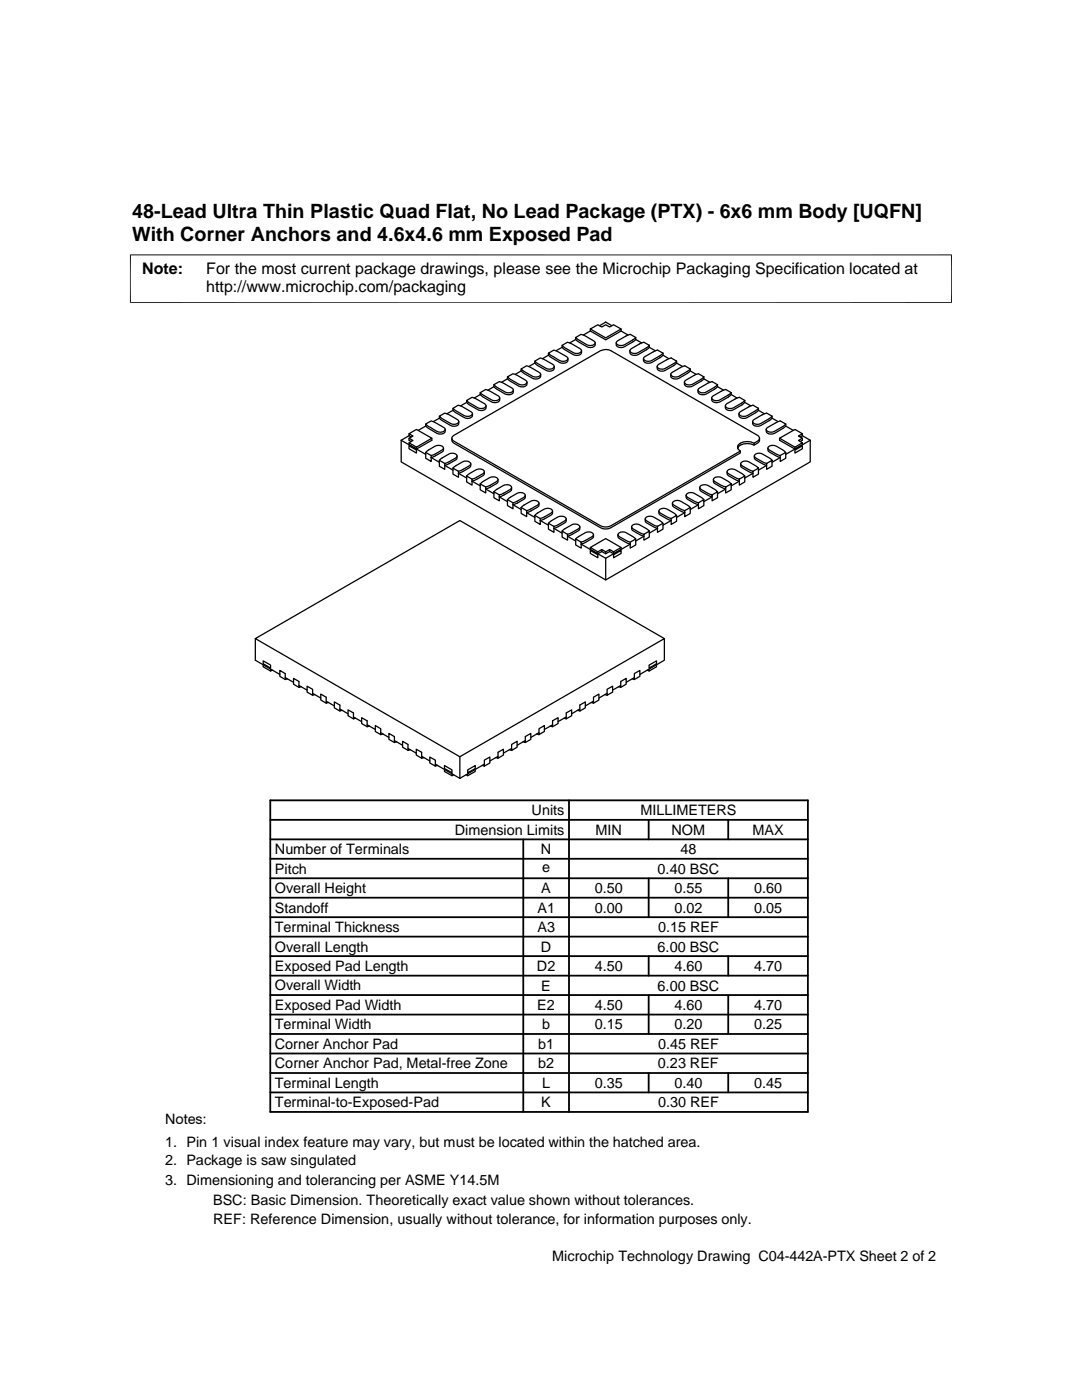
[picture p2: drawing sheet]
<svg xmlns="http://www.w3.org/2000/svg" width="216mm" height="279mm" viewBox="0 0 216 279" stroke-linecap="round" stroke-linejoin="round" font-family="sans-serif">
<g fill="none" stroke="#000" stroke-width=".25">
<path d="M93.1 79.9v.4l-1.2 .7M93.1 79.9l1.1-.6 2.5 1.3 .3 .4a1.14 1.14 0 0 1-1.6 .4zM95.8 78.4l1.1-.7 2.5 1.3 .3 .4a1.13 1.13 0 0 1-1.6 .4zM95.8 78.7l.6 .5 1.7 1a1.16 1.16 0 0 0 1.6-.4v-.4M95.8 78.4v.3l-1.2 .7M98.6 76.8v.4l-1.3 .7M98.6 76.8l1-.6 .9 .3 1.7 .9 .2 .5a1.12 1.12 0 0 1-1.6 .3l-1.7-.9zM98.6 77.2l.5 .5 2 1a.88 .88 0 0 0 .9 0 .88 .88 0 0 0 .4-.8M101.3 75.2l1.1-.6 .9 .3 1.6 1 .3 .4a1.16 1.16 0 0 1-1.7 .4l-1.6-1zM101.3 75.6l2.2 1.4a1.13 1.13 0 0 0 1.7-.3v-.4M101.3 75.2v.4l-1.2 .7M104 73.6l1.1-.6 2.5 1.3 .2 .2v.4a1.64 1.64 0 0 1-2.2-.2z"/>
<path d="M104 74l.6 .5 1.6 1a1.15 1.15 0 0 0 1.7-.4v-.4M104 73.6v.4l-1.2 .7M106.7 72.1v.4l-1.2 .7M106.7 72.1l1.1-.7 2.5 1.3 .3 .4a1.12 1.12 0 0 1-1.6 .4l-1.7-.9zM106.7 72.5l.6 .5 1.7 .9a1.1 1.1 0 0 0 1.6-.4v-.4M109.4 70.5l1.1-.6 2.5 1.3 .3 .4a1.14 1.14 0 0 1-1.8 .2zM109.4 70.9l.6 .5 2 1.1a.9 .9 0 0 0 .9-.1 .9 .9 0 0 0 .4-.8M109.4 70.5v.4l-1.2 .7M112.2 68.9v.4l-1.2 .7M112.2 68.9l1-.6 .9 .3 1.7 1 .2 .4a1.1 1.1 0 0 1-1.6 .4l-1.7-1zM112.2 69.3l.5 .5 2 1.1a.89 .89 0 0 0 1 0 .89 .89 0 0 0 .3-.9M114.9 67.4l1.1-.7 2.5 1.3 .3 .4a1.16 1.16 0 0 1-1.7 .4z"/>
<path d="M114.9 67.8l2.2 1.4a1.13 1.13 0 0 0 1.7-.4v-.4M114.9 67.4v.4l-1.2 .6M117.8 65.7v.4l3.1 1.7 3-1.7v-.4M117.8 65.7l1.5-.9 .8 .5 .8-.5 .7 .5 .8-.5 1.5 .9-3 1.7zM117.8 66.1l-1.4 .8M119.6 65l1.3-.7 1.2 .7M123 68.2l1.9-1.1 .9-.4 1.1 .7-.6 .4-2 1.1a1.09 1.09 0 0 1-1.3-.5zM123.9 66.1l1.4 .8M125.8 69.8l1.8-1.2 .9-.3 1.1 .6-.6 .5-1.7 1a1.1 1.1 0 0 1-1.6-.4zM126.9 67.8l-2.3 1.4a1.13 1.13 0 0 1-1.6-.4v-.4M126.9 67.4v.4l1.1 .6M128.5 71.4l2.7-1.5 1.1 .6-.6 .5-1.7 .9a1.13 1.13 0 0 1-1.6-.3z"/>
<path d="M129.6 69.3l-.6 .5-2 1.1a.89 .89 0 0 1-.9 0 .89 .89 0 0 1-.4-.9M129.6 68.9v.4l1.2 .7M131.2 72.9l1.8-1.1 .9-.4 1.1 .7-.6 .5-1.6 .9a1.12 1.12 0 0 1-1.7-.4zM132.3 70.9l-.6 .5-1.9 1.1a.9 .9 0 0 1-1-.1 .9 .9 0 0 1-.4-.8M132.3 70.5v.4l1.2 .7M133.9 74.5l1.9-1.1 .8-.4 1.1 .6-.6 .5-1.9 1.1a.82 .82 0 0 1-1.3-.7zM135 72.5l-.6 .5-1.6 .9a1.1 1.1 0 0 1-1.7-.4v-.4M135 72.1v.4l1.2 .7M136.6 76.1l1.9-1.2 .9-.3 1 .6-.5 .5-1.7 1a1.16 1.16 0 0 1-1.6-.4zM137.7 73.6v.4l1.2 .7M137.7 74l-.6 .5-1.6 1a1.15 1.15 0 0 1-1.7-.4v-.4M139.3 77.6l1.9-1.1 .9-.3 1.1 .6-.6 .5-1.7 .9a1.15 1.15 0 0 1-1.6-.3z"/>
<path d="M140.4 75.6l-2.2 1.4a1.13 1.13 0 0 1-1.6-.3v-.4M140.4 75.2v.4l1.2 .7M142.1 79.2l1.8-1.1 .9-.4 1.1 .7-2.2 1.4a1.13 1.13 0 0 1-1.7-.4zM143.2 77.2l-.6 .5-2 1a.9 .9 0 0 1-.9 0 .9 .9 0 0 1-.4-.8M143.2 76.8v.4l1.2 .7M145.9 78.7l-.6 .5-1.6 1a1.16 1.16 0 0 1-1.7-.4v-.4M145.9 78.4v.3l1.2 .7M148.6 79.9v.4l1.2 .7M80.1 87.9v4.3l40.8 23.5 40.8-23.5v-4.3M80.1 87.9l4.8 2.8M81.6 87.5v.4l.4 .2M81.6 86.6v.4"/>
<path d="M81.6 87l.4 .2M81.6 86.6l1.5-.9 3.1 1.8-3.1 1.7-1.5-.8 .8-.5-.8-.4 .8-.5zM81.6 87l-1.5 .9M81.6 89l1.5 .8v.6l-1.5-.8zM83.1 89.2v.4M84.9 90.3l.3-.3a3.9 3.9 0 0 1 2.3-1.1 .71 .71 0 0 1 .9 .7l-1.5 1-.9 .3zM84.9 90.3v1.2l1.1 .6v-1.2M84.9 84.6l1.1-.6 2.5 1.3 .3 .4a1.14 1.14 0 0 1-1.8 .3zM84.9 84.6v.4l.3 .3 2.3 1.3a.9 .9 0 0 0 .9 0 .9 .9 0 0 0 .4-.9M84.9 85l-1.5 .9M86 91.3h.1M86 91.3l1.7 1"/>
<path d="M86.2 87.5v.4l-3.1 1.7-1.5-.8v-.4M87.7 91.9l.2-.3a4.6 4.6 0 0 1 2.4-1.2 .7 .7 0 0 1 .8 .8l-1.5 .9-.8 .4M87.7 91.9v1.1l1.1 .7v-1.2M87.7 91.9l1.1 .6M87.7 83.1l1.1-.7 .8 .4 1.7 .9 .2 .4a1.1 1.1 0 0 1-1.6 .4l-1.7-.9zM87.7 83.1v.4l.2 .2 2.3 1.3a.89 .89 0 0 0 1 0 .89 .89 0 0 0 .3-.9M87.7 83.5l-1.2 .6M88.5 89.4l-.1 .6-.2 .2-2.2 1.1M88.8 92.9h.1M88.8 92.9l1.6 .9M90.2 87.5v.5l.4 .5 29.2 16.8a2.16 2.16 0 0 0 2.1 0l25.8-14.9v-.4M90.4 81.5v.4l-1.2 .7"/>
<path d="M90.4 81.5l1.1-.6 2.5 1.3 .3 .3a1.16 1.16 0 0 1-1.7 .5zM90.4 81.9l2.2 1.4a1.13 1.13 0 0 0 1.7-.3v-.5M90.4 93.4l.3-.2a4.4 4.4 0 0 1 2.3-1.2 .73 .73 0 0 1 .9 .8l-2.4 1.3zM90.4 93.4v1.2l1.1 .7v-1.2M90.4 87l29.4-17a2.33 2.33 0 0 1 2.1 0l29.2 16.9a.63 .63 0 0 1 .5 .6 .63 .63 0 0 1-.5 .6l-.6 .4a2.42 2.42 0 0 0-3.3 .5v.4l.5 .6-25.8 14.9a2.33 2.33 0 0 1-2.1 0l-29.2-16.8-.4-.5zM91.2 91l-.1 .6-.2 .2-2.1 1.1M91.5 94.5l1.6 .9M93.1 80.3l.6 .5 1.7 1a1.12 1.12 0 0 0 1.6-.4v-.4M93.1 95l.3-.3a4.4 4.4 0 0 1 2.3-1.1 .7 .7 0 0 1 .9 .7l-1.5 1-.9 .3M93.1 95v1.2l1.1 .6v-1.2M93.1 95l1.1 .6M93.9 92.6v.4a3.2 3.2 0 0 1-2 1.3l-.4 .1"/>
<path d="M94.2 96l1.6 1M94.2 96h.1M95.8 96.6l.3-.3a3.9 3.9 0 0 1 2.3-1.1 .81 .81 0 0 1 1 .5 2.81 2.81 0 0 1-2 1.3l-.5 .2M95.8 96.6v1.1l1.1 .7v-1.2M95.8 96.6l1.1 .6M96.6 94.1v.6l-.2 .2-2.2 1.1M96.9 97.6l1.7 .9M96.9 97.6h.1M98.6 98.1l.2-.2a3.9 3.9 0 0 1 2.3-1.2 .68 .68 0 0 1 .9 .8l-1.5 .9-.9 .4M98.6 98.1v1.2l1 .6v-1.1M98.6 98.1l1 .7M99.4 95.7l-.1 .6-.2 .2-2.2 1.1"/>
<path d="M99.6 99.2l1.7 .9M99.6 99.2h.1M101.3 99.7l.2-.3a4.4 4.4 0 0 1 2.3-1.1 .71 .71 0 0 1 1 .7l-1.5 1-.9 .4M101.3 99.7v1.2l1.1 .6v-1.1M101.3 99.7l1.1 .7M102.1 97.3l-.1 .6-.2 .2-2.2 1.1M104.8 98.8v.5a2.81 2.81 0 0 1-2 1.3l-.4 .1M136.9 98.8v.5a2.81 2.81 0 0 0 2 1.3l.5 .1-1.7 1M139.6 97.3l.1 .6 .2 .2 2.2 1.1-1.7 .9M140.4 99.7v1.2l-1 .6v-1.1l-2.2-1.1-.3-.5a1.13 1.13 0 0 1 1.7-.3l1.8 1.2-1 .7M142.3 95.7l.1 .6 .2 .2 2.2 1.1-1.6 .9M143.2 98.1v1.2l-1.1 .6v-1.1l-2.2-1.1-.3-.4a1.14 1.14 0 0 1 1.7-.4l1.9 1.2-1.1 .7"/>
<path d="M144.8 80.8l1.8-1.1 .9-.4 1.1 .6-.6 .5-1.9 1.1a1.07 1.07 0 0 1-1.4-.5zM145.1 94.1v.6l.3 .2 2.1 1.1-1.6 1M145.9 96.6v1.1l-1.1 .7v-1.2l-.4-.2a2.81 2.81 0 0 1-2.1-1.3 1.16 1.16 0 0 1 1.7-.4l1.9 1.3-1.1 .6M147.5 82.4l1.9-1.2 .8-.3 1.1 .6-.6 .5-1.9 1.1a1.09 1.09 0 0 1-1.4-.5zM147.8 92.6v.4a3.2 3.2 0 0 0 2 1.3l.4 .1M148.6 80.3l-.6 .5-1.6 1a1.12 1.12 0 0 1-1.7-.4v-.4M148.6 95v1.2l-1.1 .6v-1.2l-2.1-1.1-.3-.4a1.14 1.14 0 0 1 1.6-.4l1.9 1.3-1.1 .6M150.2 83.9l1.9-1.1 .9-.4 1.1 .7-.6 .5-1.7 .9a1.1 1.1 0 0 1-1.6-.4zM150.2 94.5l-1.6 .9M150.5 88.5v.3M150.5 91l.1 .6 .2 .2 2.2 1.1-1.7 .9M151.3 81.9l-2.2 1.4a1.13 1.13 0 0 1-1.7-.3v-.4"/>
<path d="M151.3 81.5v.4l1.2 .7M151.3 93.4v1.2l-1.1 .7v-1.2l-2.1-1.1-.3-.4a1.13 1.13 0 0 1 1.6-.4l1.9 1.2-1.1 .7M151.6 87.5l-.1 .6-1 .7a2.45 2.45 0 0 0-3.3 .6M153 85.5l2.7-1.5 1.1 .6-.6 .5-1.7 1a1.13 1.13 0 0 1-1.6-.4zM153.2 89.4l.1 .6 .2 .2 2.2 1.1-1.6 1M153.3 89.2a1.34 1.34 0 0 1 1.6-.2l1.9 1.3-1.1 .6-.5-.1a3.2 3.2 0 0 1-2-1.4zM154.1 83.5l1.2 .6M154.1 83.1v.4M154.1 91.9v1.1l-1.1 .7v-1.2l-2.2-1.1-.3-.4a1.12 1.12 0 0 1 1.6-.4l2 1.3-1.1 .6M154.1 83.5l-.6 .4-2 1.1a.89 .89 0 0 1-.9 0 .89 .89 0 0 1-.4-.9M155.6 87.5l3-1.8 1.5 .9-.8 .4 .8 .5-.8 .4 .8 .5-1.5 .8zM155.6 87.5v.4l3 1.7 1.5-.8v-.4"/>
<path d="M156.8 90.3v1.2l-1.1 .6v-1.2M156.8 85l-.6 .5-2 1.1a.9 .9 0 0 1-.9 0 .9 .9 0 0 1-.4-.9M156.8 84.6v.4l1.5 .9M158.6 89.2v.4M158.6 89.8l1.5-.8v.6l-1.5 .8zM160.1 87l-.4 .2M160.1 87.5v.4l-.4 .2M160.1 86.6v.4M160.1 87l1.6 .9M161.7 87.9l-4.9 2.8M102.4 100.7l1.6 1M102.4 100.7h.1"/>
<path d="M104 101.3l.3-.3a4.4 4.4 0 0 1 2.3-1.1 .73 .73 0 0 1 .9 .7l-2.4 1.3zM104 101.3v1.2l1.1 .6v-1.2M105.1 102.3h.1M105.1 102.3l1.6 1M106.7 102.9a5.6 5.6 0 0 1 2.2-1.4 .81 .81 0 0 1 .9-.1 .81 .81 0 0 1 .4 .8l-1.5 .9-.9 .4M106.7 102.9v1.1l1.1 .7v-1.2M106.7 102.9l1.1 .6M107.5 100.4v.6l-.2 .2-2.2 1.1M107.8 103.9l1.6 .9M107.8 103.9h.1M109.4 104.4l.3-.2a3.9 3.9 0 0 1 2.3-1.2 .71 .71 0 0 1 .9 .8l-1.5 .9-.9 .4zM109.4 104.4v1.2l1.1 .6v-1.1"/>
<path d="M110.3 102l-.1 .6-.2 .2-2.2 1.1M110.5 105.5h.1M110.5 105.5l1.7 .9M112.2 106l.2-.3a4.6 4.6 0 0 1 2.3-1.1 .7 .7 0 0 1 .9 .7l-1.5 1-.9 .3M112.2 106v1.2l1 .6v-1.2M112.2 106l1 .6M113 103.6l-.1 .6-.2 .2-2.2 1.1M113.2 107l1.7 1M113.2 107h.1M114.9 107.6l.2-.3a4.4 4.4 0 0 1 2.4-1.1 .73 .73 0 0 1 .9 .7l-2.4 1.3M114.9 107.6v1.2l1.1 .6v-1.2M114.9 107.6l1.1 .6"/>
<path d="M115.7 105.1l-.1 .6-.2 .2-2.2 1.1M116 108.6h.1M116 108.2h.1M116 108.6l4.9 2.8M117.8 109.3v.4l1.5 .8 .8-.4 .8 .4 .7-.4 .8 .4 1.5-.8v-.4M117.8 109.3l3.1-1.8 3 1.8-1.5 .8-.8-.4-.7 .4-.8-.4-.8 .4zM117.8 109.9l1.5 .8v.6l-1.5-.9zM118.4 106.7v.4a3.2 3.2 0 0 1-2 1.4l-.4 .1M119.3 110.1v.4M120.1 109.7v.4M120.9 110.1v.4M120.9 111.4v4.3"/>
<path d="M121.6 109.7v.4M122.4 110.1v.4M122.4 110.7l1.5-.8v.5l-1.5 .9zM123.3 106.7v.4a3.2 3.2 0 0 0 2 1.4l.5 .1-4.9 2.8M123.4 106.5a1.28 1.28 0 0 1 1.5-.2l2 1.3-1.1 .6-2.2-1.1-.2-.2zM126 105.1l.1 .6 .2 .2 2.2 1.1-1.6 1M126.9 107.6v1.2l-1.1 .6v-1.2M128.7 103.6l.1 .6 .2 .2 2.2 1.1-1.6 .9M128.8 103.4a1.34 1.34 0 0 1 1.6-.2l1.9 1.2-1.1 .7-.5-.2a3.2 3.2 0 0 1-2-1.3zM129.6 106v1.2l-1.1 .6v-1.2l-2.2-1.1-.3-.4a1.12 1.12 0 0 1 1.7-.3l1.9 1.2-1.1 .6M131.5 102v.6l.2 .2 2.2 1.1-1.6 .9M132.3 104.4v1.2l-1.1 .6v-1.1"/>
<path d="M134.2 100.4v.6l.3 .2 2.2 1.1-1.7 1M134.2 100.2a1.3 1.3 0 0 1 1.6-.2l1.9 1.3-1.1 .6-2.1-1.1-.3-.2zM135 102.9v1.1l-1.1 .7v-1.2l-2.2-1.1-.2-.4a1.14 1.14 0 0 1 1.6-.4l1.3 .8 .6 .5-1.1 .6M137.7 101.3v1.2l-1.1 .6v-1.2M50.9 127.4v4.4l4.9 2.8M52.5 131.9l1.5 .8v.6l-1.5-.8zM52.5 132.7v.4l1.5 .8M54 133.5v.4l.3-.2M56.9 135.2l1.7 1M57.4 135.5l-.5 .1v-1.2l-1.1-.6v1.2l1.1 .6M59.6 136.8l1.7 .9M60.1 137.1l-.5 .1v-1.2l-1-.6v1.1l1 .7"/>
<path d="M61.3 136.9l1.1 .7v1.1l-1.1-.6zM62.4 138.4l1.6 .9M62.8 138.6l-.4 .2M65.1 139.9l1.6 1M118.4 139.9l-1.6 1M120.7 138.6l.4 .2M121.1 137.6l1.1-.7v1.2l-1.1 .6zM121.1 138.4l-1.6 .9M123.4 137.1l.5 .1v-1.2l1-.6v1.1l-1 .7M123.9 136.8l-1.7 .9M126.2 135.5l.4 .1M126.6 134.4l1.1-.6v1.2l-1.1 .6z"/>
<path d="M126.6 135.2l-1.7 1M129.5 132.7l1.5-.8v.6l-1.5 .8zM129.5 133.5v.4l-.3-.2M131 132.7v.4l-1.5 .8M132.6 127.4l-40.8-23.5-40.9 23.5 40.9 23.6 40.8-23.6v4.4l-4.9 2.8M65.5 140.2l-.4 .1v-1.2l-1.1-.6v1.2l1.1 .6M67.8 141.5l1.6 1M68.2 141.8l-.4 .1v-1.2l-1.1-.6v1.2l1.1 .6M70.5 143.1l1.7 .9M71 143.3l-.5 .2v-1.2l-1.1-.6v1.1l1.1 .7M73.3 144.7l1.6 .9M73.7 144.9l-.4 .1v-1.2l-1.1-.6v1.2l1.1 .6"/>
<path d="M74.9 144.8l1.1 .6v1.2l-1.1-.6zM76 146.2l1.6 1M76.4 146.5l-.4 .1M78.7 147.8l1.6 .9M79.1 148l-.4 .2v-1.2l-1.1-.6v1.2l1.1 .6M81.4 149.4l1.7 .9M81.9 149.6l-.5 .2v-1.2l-1.1-.7v1.2l1.1 .7M84.1 150.9l1.7 1M84.6 151.2l-.5 .1v-1.2l-1-.6v1.2l1 .6M85.8 151.1l1.1 .6v1.2l-1.1-.6zM86.9 152.5l4.9 2.8M87.3 152.8l-.5 .1"/>
<path d="M88.7 153.6v.4l1.5 .8M88.7 152.8l1.5 .8v.6l-1.5-.8zM90.2 154.4v.4l.3-.2M91.8 151v4.3M93.3 154.4v.4l-.3-.2M93.3 153.6l1.5-.8v.6l-1.5 .8zM94.8 153.6v.4l-1.5 .8M96.2 152.8l.4 .1M96.6 151.7l1.1-.6v1.2l-1.1 .6zM96.6 152.5l-4.8 2.8M98.9 151.2l.5 .1v-1.2l1.1-.6v1.2l-1.1 .6M99.4 150.9l-1.7 1"/>
<path d="M101.7 149.6l.4 .2M102.1 148.6l1.1-.7v1.2l-1.1 .7zM102.1 149.4l-1.6 .9M104.4 148l.4 .2v-1.2l1.1-.6v1.2l-1.1 .6M104.8 147.8l-1.6 .9M107.1 146.5l.4 .1M107.5 145.4l1.1-.6v1.2l-1.1 .6zM107.5 146.2l-1.6 1M109.8 144.9l.5 .1v-1.2l1.1-.6v1.2l-1.1 .6M110.3 144.7l-1.7 .9M112.5 143.3l.5 .2v-1.2l1.1-.6v1.1l-1.1 .7M113 143.1l-1.6 .9"/>
<path d="M115.3 141.8l.4 .1v-1.2l1.1-.6v1.2l-1.1 .6M115.7 141.5l-1.6 1M118 140.2l.4 .1v-1.2l1.1-.6v1.2l-1.1 .6"/>
</g>
<path d="M26 50.8v9.7M189.9 50.8v9.7M189.9 50.9h-164M25.9 60.4h164" fill="none" stroke="#000" stroke-width=".2"/>
<g fill="none" stroke="#000" stroke-width=".36">
<path d="M53.9 159.7h107.3v62.2h-107.3zM113.5 159.7v62.2M53.9 179.2h107.3M53.9 175.3h107.3M53.9 171.4h107.3M53.9 167.5h107.3M53.9 163.6h107.3M104.4 167.5v54.4M129.4 163.6v3.9M129.4 175.3v7.7M145.3 163.6v3.9M145.3 175.3v7.7"/>
<path d="M53.9 190.8h107.3M53.9 186.9h107.3M53.9 183h107.3M53.9 198.6h107.3M53.9 194.7h107.3M129.4 190.8v3.9M129.4 198.6v7.8M145.3 190.8v3.9M145.3 198.6v7.8M53.9 206.4h107.3M53.9 202.5h107.3M53.9 218h107.3"/>
<path d="M53.9 210.2h107.3M53.9 214.1h107.3M129.4 214.1v3.9M145.3 214.1v3.9"/>
</g>
<g font-size="3.9">
<text x="26.4" y="43.5">48-Lead Ultra Thin Plastic Quad Flat, No Lead Package (PTX) - 6x6 mm Body [UQFN]</text>
<text x="26.4" y="48">With Corner Anchors and 4.6x4.6 mm Exposed Pad</text>
</g>
<g font-size="3.2">
<text x="28.4" y="54.6">Note:</text>
<text x="41.1" y="58.3">http://www.microchip.com/packaging</text>
<text x="41.1" y="54.6">For the most current package drawings, please see the Microchip Packaging Specification located at</text>
</g>
<g font-size="2.9">
<text x="90.7" y="166.6">Dimension Limits</text>
<text x="106.1" y="162.7">Units</text>
<text x="118.9" y="166.6">MIN</text>
<text x="127.8" y="162.7">MILLIMETERS</text>
<text x="134" y="166.6">NOM</text>
<text x="150.1" y="166.6">MAX</text>
<text x="54.8" y="170.5">Number of Terminals</text>
<text x="107.9" y="170.5">N</text>
<text x="135.8" y="170.5">48</text>
<text x="54.8" y="178.2">Overall Height</text>
<text x="54.8" y="174.4">Pitch</text>
<text x="108" y="178.2">A</text>
<text x="108.2" y="174.1">e</text>
<text x="118.7" y="178.2">0.50</text>
<text x="131.2" y="174.4">0.40 BSC</text>
<text x="134.6" y="178.2">0.55</text>
<text x="150.5" y="178.2">0.60</text>
<text x="54.8" y="182.1">Standoff</text>
<text x="107.2" y="182.1">A1</text>
<text x="118.7" y="182.1">0.00</text>
<text x="134.6" y="182.1">0.02</text>
<text x="150.5" y="182.1">0.05</text>
<text x="54.8" y="186">Terminal Thickness</text>
<text x="54.8" y="189.9">Overall Length</text>
<text x="107.2" y="186">A3</text>
<text x="107.9" y="189.9">D</text>
<text x="131.2" y="189.9">6.00 BSC</text>
<text x="131.3" y="186">0.15 REF</text>
<text x="54.8" y="197.7">Overall Width</text>
<text x="54.8" y="193.8">Exposed Pad Length</text>
<text x="107.1" y="193.8">D2</text>
<text x="108" y="197.7">E</text>
<text x="118.7" y="193.8">4.50</text>
<text x="131.2" y="197.7">6.00 BSC</text>
<text x="134.6" y="193.8">4.60</text>
<text x="150.5" y="193.8">4.70</text>
<text x="54.8" y="201.6">Exposed Pad Width</text>
<text x="107.2" y="201.6">E2</text>
<text x="118.7" y="201.6">4.50</text>
<text x="134.6" y="201.6">4.60</text>
<text x="150.5" y="201.6">4.70</text>
<text x="54.8" y="205.4">Terminal Width</text>
<text x="54.8" y="209.3">Corner Anchor Pad</text>
<text x="107.4" y="209.3">b1</text>
<text x="108.2" y="205.4">b</text>
<text x="118.7" y="205.4">0.15</text>
<text x="131.3" y="209.3">0.45 REF</text>
<text x="134.6" y="205.4">0.20</text>
<text x="150.5" y="205.4">0.25</text>
<text x="54.8" y="213.2">Corner Anchor Pad, Metal-free Zone</text>
<text x="107.4" y="213.2">b2</text>
<text x="131.3" y="213.2">0.23 REF</text>
<text x="54.8" y="217.1">Terminal Length</text>
<text x="54.8" y="221">Terminal-to-Exposed-Pad</text>
<text x="108" y="221">K</text>
<text x="108.2" y="217.1">L</text>
<text x="118.7" y="217.1">0.35</text>
<text x="131.3" y="221">0.30 REF</text>
<text x="134.6" y="217.1">0.40</text>
<text x="150.5" y="217.1">0.45</text>
<text x="32.9" y="224.3">Notes:</text>
<text x="32.9" y="228.9">1. Pin 1 visual index feature may vary, but must be located within the hatched area.</text>
<text x="32.9" y="232.6">2. Package is saw singulated</text>
<text x="32.9" y="236.5">3. Dimensioning and tolerancing per ASME Y14.5M</text>
<text x="42.5" y="244.3">REF: Reference Dimension, usually without tolerance, for information purposes only.</text>
<text x="42.5" y="240.6">BSC: Basic Dimension. Theoretically exact value shown without tolerances.</text>
<text x="110.2" y="251.7">Microchip Technology Drawing C04-442A-PTX Sheet 2 of 2</text>
</g>
</svg>
